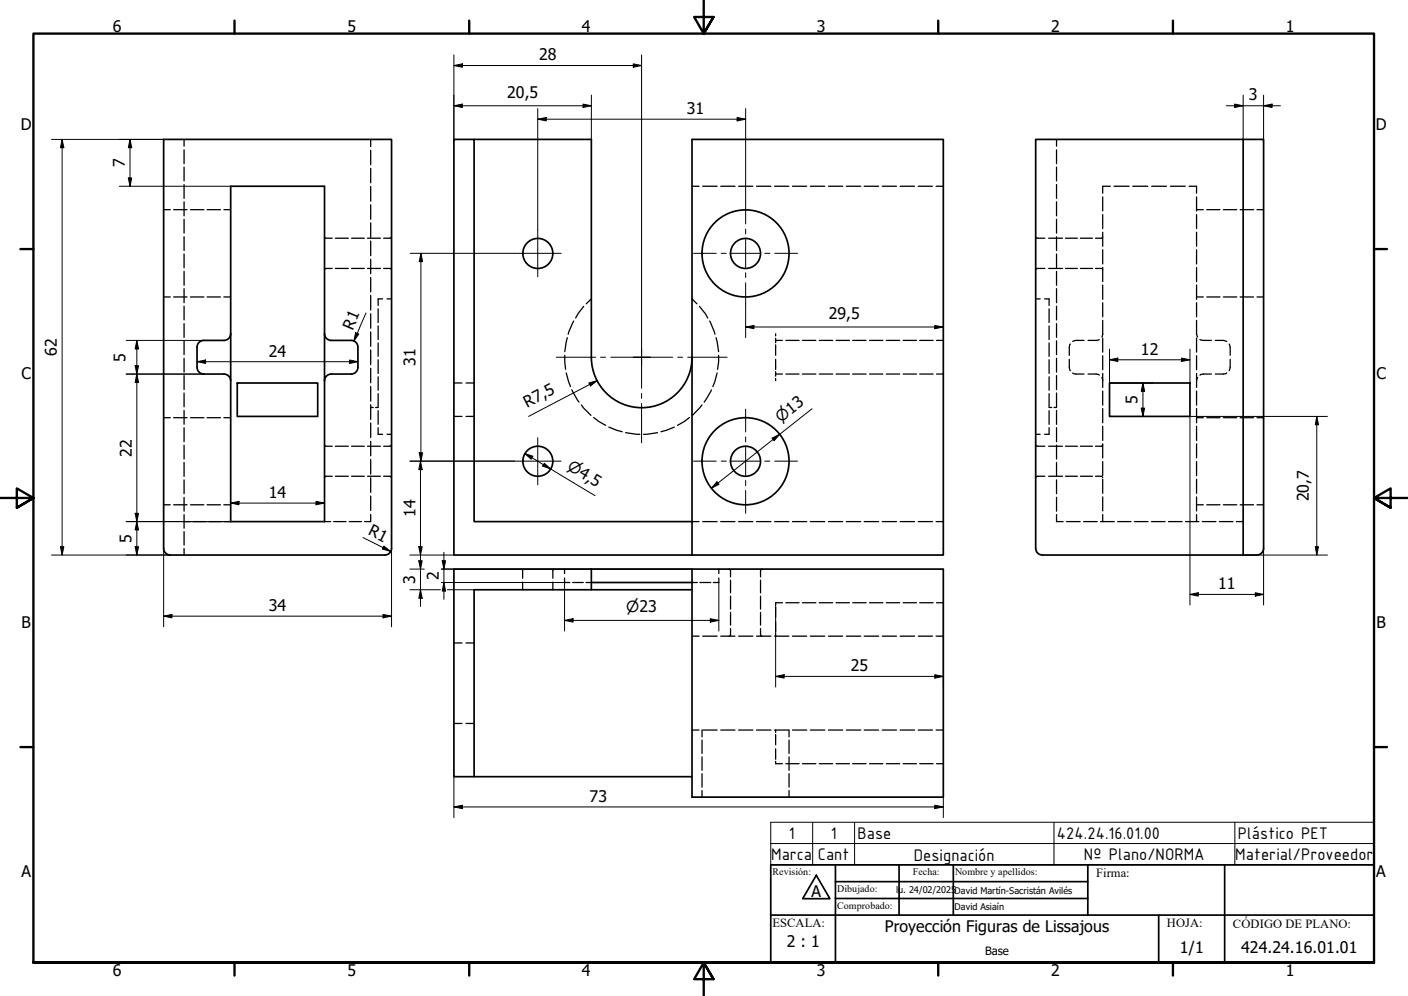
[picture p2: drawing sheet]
<svg xmlns="http://www.w3.org/2000/svg" width="420mm" height="297mm" viewBox="0 0 420 297" stroke-linecap="round" stroke-linejoin="round" font-family="sans-serif">
<!-- layer: Oculto (ISO) -->
<g fill="none" stroke="#000" stroke-width=".38">
<path d="M54.9 41.6v2M54.9 44.7v4.1M54.9 49.8v4.2M54.9 55v4.2M110.6 41.6v2.1M110.6 44.8v4.3M110.6 50.2v4.3M110.6 55.6v4.4M206.5 55.5h2.1M209.7 55.5h4.3M215.1 55.5h4.2M220.4 55.5h4.3"/>
<path d="M225.7 55.5h4.4M231.1 55.5h4.3M236.5 55.5h4.2M241.8 55.5h4.3M247.2 55.5h4.3M252.5 55.5h4.4M257.9 55.5h4.3M263.3 55.5h4.2M268.6 55.5h4.3M274 55.5h4.3M279.3 55.5h2.2M315.3 41.6v2"/>
<path d="M315.3 44.7v4.1M315.3 49.8v4.2M315.3 55v4.2M329.1 58.7v4.2M331.3 55.5h-2.2v2.1M332.4 55.5h4.5M338 55.5h4.5M343.7 55.5h4.4M349.2 55.5h4.5M354.8 55.5h2.3v2.1M357.1 58.7v4.2M48.8 62.5h2"/>
<path d="M51.8 62.5h4M54.9 60.2v4.2M54.9 65.4v4.1M54.9 70.6v4.1M54.9 75.7v4.2M56.8 62.5h4M61.8 62.5h4M66.8 62.5h2M96.8 70.7l.1 .2M97 71h2.1M100.1 71h3.8M104.9 71h3.8"/>
<path d="M109.7 71h3.8M110.6 61.1v4.3M110.6 66.5v4.3M110.6 71.9v4.3M110.6 77.3v4.3M116.6 71h-2.1M116.8 70.7l-.1 .2M309.1 70.7l.1 .2M309.3 71h2.5M312.9 71h4.2M315.3 60.2v4.2M315.3 65.4v4.1"/>
<path d="M315.3 70.6v4.1M315.3 75.7v4.2M317.9 71h3.6M322.4 71h3.6M328.9 71h-2M329.1 64v4.2M329.1 69.3v4.2M329.1 74.5v4.2M329.1 79.7v4.3M329.1 70.7l-.1 .2M357.1 64v4.2M357.1 69.3v4.2"/>
<path d="M357.1 74.5v4.2M357.1 79.7v4.3M357.1 62.5h2M360.1 62.5h3.9M365.1 62.5h4M370.1 62.5h4M375.1 62.5h2M48.8 88.6h2M51.8 88.6h4M54.9 80.9v4.2M54.9 86.1v4.2M54.9 91.3v4.1"/>
<path d="M54.9 96.5v4.1M56.8 88.6h4M61.8 88.6h4M66.8 88.6h2M96.9 80.2l-.1 .2M99.1 80.1h-2.1M100.1 80.1h3.8M104.9 80.1h3.8M109.7 80.1h3.8M110.6 82.7v4.3M110.6 88.1v4.3M110.6 93.6v4.3"/>
<path d="M110.6 99v4.3M112.8 92.1v4.1M112.8 97.2v4.1M114.2 89.1h-1.4v2M114.5 80.1h2.1M115.5 89.1h1.3M116.7 80.2l.1 .2M171.2 95.7l-1.7 4M174.2 91.4l-2.4 3.5M176.5 89.1l-1.6 1.5M206.5 89.1l1.5 1.5M208.7 91.4l1.8 2.2 .7 1.3"/>
<path d="M211.8 95.7l1.6 4M231.5 99.6v.6M309.1 89.1h1.3M309.2 80.2l-.1 .2M311.7 89.1h1.4v2M311.8 80.1h-2.5M312.9 80.1h4.2M313.1 92.1v4.1M313.1 97.2v4.1M315.3 80.9v4.2M315.3 86.1v4.2M315.3 91.3v4.1"/>
<path d="M315.3 96.5v4.1M317.9 80.1h3.6M322.4 80.1h3.6M326.9 80.1h2M329 80.2l.1 .2M329.1 99.6l-.3 .9M329.1 85v4.3M329.1 90.3v4.2M329.1 95.6v4.1M357.1 99.6l.3 .9M357.1 85v4.3M357.1 90.3v4.2"/>
<path d="M357.1 95.6v4.1M357.1 88.6h2M360.1 88.6h3.9M365.1 88.6h4M370.1 88.6h4M375.1 88.6h2M54.9 101.6v4.2M54.9 106.9v4.1M54.9 112v4.2M54.9 117.2v4.1M110.6 104.4v4.4M110.6 109.8v4.4"/>
<path d="M110.6 115.2v4.4M112.8 102.3v4M112.8 107.3v4.1M112.8 112.4v4M112.8 117.4v4.1M135.4 114.2h2.5M139.1 114.2h2.4M168.5 106l.3 4.2M169 111.2l1.2 4.1M169.3 100.7l-.8 4.2M170.6 116.3l2.2 3.6M212.3 116.3l-2.2 3.6"/>
<path d="M213.7 100.7l.7 4.2M214 111.2l-1.3 4.1M214.4 106l-.3 4.2M231.5 100.9v.6M231.5 102.9v3.1M231.5 107.2v3M231.5 110.9v1.3M231.5 112.9v.6M231.5 111.6h2M233.5 101.5h-2v.7M234.5 101.5h3.9M234.5 111.6h3.9"/>
<path d="M239.5 101.5h4M239.5 111.6h4M244.5 101.5h4M244.5 111.6h4M249.5 101.5h4M249.5 111.6h4M254.4 101.5h4M254.4 111.6h4M259.5 101.5h4M259.5 111.6h4M264.5 101.5h4M264.5 111.6h4"/>
<path d="M269.5 101.5h4M269.5 111.6h4M274.4 101.5h4M274.4 111.6h4M279.5 101.5h2M279.5 111.6h2M313.1 102.3v4M313.1 107.3v4.1M313.1 112.4v4M313.1 117.4v4.1M315.3 101.6v4.2M315.3 106.9v4.1"/>
<path d="M315.3 112v4.2M315.3 117.2v4.1M319.1 107.2v2.3l.3 1M319.4 102.6l-.3 1v2.4M320.1 111.2l1 .4h2.4M323.5 101.5h-2.4l-1 .3M324.7 111.6h2.4l.9 .3M328 101.3l-.9 .2h-2.4M328.8 112.6l.3 .9M329.1 100.8v4.2M329.1 106.1v4.2M329.1 111.4v4.2"/>
<path d="M329.1 116.6v4.2M357.1 100.8v4.2M357.1 106.1v4.2M357.1 111.4v4.2M357.1 116.6v4.2M357.4 112.6l-.3 .9M358.1 101.3l1 .2h2.4M361.5 111.6h-2.4l-1 .3M362.6 101.5h2.5l1 .3M366.1 111.2l-1 .4h-2.5M366.8 102.6l.3 1v2.4M367.1 107.2v2.3l-.3 1"/>
<path d="M48.8 124.6h2M51.8 124.6h4M54.9 122.4v4.1M54.9 127.6v4.1M54.9 132.8v4.1M54.9 137.9v4.2M56.8 124.6h4M61.8 124.6h4M66.8 124.6h2M96.8 132.6l.1 .2M97 133l2.1 .1M100.1 133.1h3.8"/>
<path d="M104.9 133.1h3.8M109.7 133.1h3.8M110.6 121.5h.8M110.6 120.7v4.4M110.6 126.2v4.3M110.6 131.6v4.3M110.6 137v4.4M112.1 121.5h.7M112.8 127.6v1.9h1.4M112.8 122.5v4M115.5 129.5h1.3M116.6 133l-2.1 .1"/>
<path d="M116.8 132.6l-.1 .2M135.4 124.2h2.5M139.1 124.2h2.4M173.5 120.8l2.8 3.1M177.2 124.5l3.5 2.4M181.7 127.4l4 1.4M186.7 129l4.2 .5M196.2 129l-4.2 .5M201.2 127.4l-4 1.4M205.7 124.5l-3.5 2.4M209.5 120.8l-2.9 3.1M309.1 129.5h1.3"/>
<path d="M309.1 132.6l.1 .2M309.3 133l2.5 .1M312.9 133.1h4.2M313.1 122.5v4M313.1 127.6v1.9h-1.4M313.1 121.5h.7M314.5 121.5h.8M315.3 122.4v4.1M315.3 127.6v4.1M315.3 132.8v4.1M315.3 137.9v4.2M317.9 133.1h3.6"/>
<path d="M322.4 133.1h3.6M328.9 133l-2 .1M329.1 121.8v4.3M329.1 127.1v4.3M329.1 132.4v4.2M329.1 137.7v4.1M329.1 132.6l-.1 .2M357.1 121.8v4.3M357.1 127.1v4.3M357.1 132.4v4.2M357.1 137.7v4.1M357.1 124.6h2"/>
<path d="M360.1 124.6h3.9M365.1 124.6h4M370.1 124.6h4M375.1 124.6h2M48.8 150.5h2M51.8 150.5h4M54.9 155.6h1.9M54.9 143.1v4.1M54.9 148.3v4.1M54.9 153.5v4M54.9 158.5v4M56.8 150.5h4"/>
<path d="M57.7 155.6h3.7M61.8 150.5h4M62.4 155.6h3.6M66.8 150.5h2M67 155.6h1.8M96.8 155.6h1.9M96.9 142.3l-.1 .2M99.1 142l-2.1 .2M99.6 155.6h3.7M100.1 142h3.8M104.2 155.6h3.7M104.9 142h3.8"/>
<path d="M109.7 142h3.8M110.6 153.4v2.2h-1.8M110.6 142.5v4.4M110.6 147.9v4.4M114.5 142l2.1 .2M116.7 142.3l.1 .2M206.5 155.6h2.1M209.7 155.6h4.3M215.1 155.6h4.2M220.4 155.6h4.3M225.7 155.6h4.4M231.1 155.6h4.3"/>
<path d="M236.5 155.6h4.2M241.8 155.6h4.3M247.2 155.6h4.3M252.5 155.6h4.4M257.9 155.6h4.3M263.3 155.6h4.2M268.6 155.6h4.3M274 155.6h4.3M279.3 155.6h2.2M309.2 142.3l-.1 .2M311.8 142l-2.5 .2M312.9 142h4.2"/>
<path d="M315.3 153.5v2.1h1.9M315.3 143.1v4.1M315.3 148.3v4.1M317.9 142h3.6M318.3 155.6h4M322.4 142h3.6M323.3 155.6h4.1M326.9 142l2 .2M328.4 155.6h4.1M329 142.3l.1 .2M329.1 142.9v4.2M329.1 148.2v4.2"/>
<path d="M329.1 153.5v2.1M333.5 155.6h4M338.5 155.6h4.1M343.6 155.6h4.1M348.7 155.6h4M353.8 155.6h4M357.1 142.9v4.2M357.1 148.2v4.2M357.1 153.5v2.1M357.1 150.5h2M358.8 155.6h4M360.1 150.5h3.9"/>
<path d="M363.9 155.6h4M365.1 150.5h4M368.9 155.6h2.1M370.1 150.5h4M375.1 150.5h2M54.9 163.6v1.9M155.6 169.7l.2 .1M155.9 170l.1 2.5M156 173.6v2.3M165 173.6v2.3M165 170v2.5M165.4 169.7l-.2 .1"/>
<path d="M168.5 172.4v1.3h1.6M168.5 169.7v1.4M170.9 173.7h3.2M174.9 173.7h1.6M206.5 173.7h1.6M208.9 173.7h3.2M214.5 172.4v1.3h-1.6M214.5 169.7v1.4M217.6 169.7l.1 .1M217.9 170l.1 2.1M218 173v3.8M218 177.8v3.9"/>
<path d="M226.9 173v3.8M226.9 177.8v3.9M227.1 170l-.2 2.1M227.4 169.7l-.2 .1M233.5 179.8h-2v.6M234.5 179.8h3.9M239.5 179.8h4M244.5 179.8h4M249.5 179.8h4M254.4 179.8h4M259.5 179.8h4M264.5 179.8h4"/>
<path d="M269.5 179.8h4M274.4 179.8h4M279.5 179.8h2M135.4 191.8h2.5M139.1 191.8h2.4M206.5 189.7h2.1M209.7 189.7h4.3M215.1 189.7h4.2M217.7 189.7h-.1M218 182.6v3.8M218 187.4l-.1 2.1M220.4 189.7h4.3"/>
<path d="M225.7 189.7h4.4M226.9 182.6v3.8M226.9 187.4l.2 2.1M227.2 189.7h.2M231.1 189.7h4.3M231.5 181.1v3M231.5 185.3v3.1M231.5 189.1v.6M236.5 189.7h4.2M241.8 189.7h4.3M247.2 189.7h4.3M252.5 189.7h4.4"/>
<path d="M257.9 189.7h4.3M263.3 189.7h4.2M268.6 189.7h4.3M274 189.7h4.3M279.3 189.7h2.2M135.4 215.8h2.5M139.1 215.8h2.4M206.5 217.7h2.1M209.5 217.7v2.1M209.7 217.7h4.3M215.1 217.7h4.2M220.4 217.7h4.3"/>
<path d="M225.7 217.7h4.4M231.1 217.7h4.3M231.5 217.7v.7M231.5 219.1v3M235.5 217.7v2.1M236.5 217.7h4.2M241.8 217.7h4.3M247.2 217.7h4.3M252.5 217.7h4.4M257.9 217.7h4.3M263.3 217.7h4.2M268.6 217.7h4.3"/>
<path d="M274 217.7h4.3M279.3 217.7h2.2M209.5 220.7v4M209.5 225.7v4M209.5 230.7v4M209.5 235.8v1.9M231.5 223.3v3.1M231.5 227.1v.7h2M234.5 227.8h3.9M235.5 220.7v4M235.5 225.7v4M235.5 230.7v4"/>
<path d="M235.5 235.8v1.9M239.5 227.8h4M244.5 227.8h4M249.5 227.8h4M254.4 227.8h4M259.5 227.8h4M264.5 227.8h4M269.5 227.8h4M274.4 227.8h4M279.5 227.8h2"/>
</g>
<!-- layer: Visible (ISO) -->
<g fill="none" stroke="#000" stroke-width=".51">
<path d="M48.8 41.6h68v122a2 2 0 0 1-2 1.9h-64a2 2 0 0 1-2-1.9zM68.8 55.5h28v100.1h-28zM141.5 41.6h35v64.9M206.5 41.6h75v123.9h-75zM309.1 41.6h68v121.9a2 2 0 0 1-2 2h-64a2 2 0 0 1-2-2zM371 41.6v123.9M68.8 99.5a2 2 0 0 1-2 2M96.8 99.5a2 2 0 0 0 2 2M58.8 109.6a2 2 0 0 0 2 2h6M66.8 101.5h-6a2 2 0 0 0-2 2v6M66.8 111.6a2 2 0 0 1 2 2M70.8 114.2h24v10h-24z"/>
<path d="M98.8 101.5h6a2 2 0 0 1 2 2v6M98.8 111.6a2 2 0 0 0-2 2M106.8 109.6a2 2 0 0 1-2 2h-6M176.5 106.6a15 15 0 0 0 15 15 15 15 0 0 0 15-15M331.1 114.2h24v10h-24zM206.5 155.6h-65v-114h-6.1v123.9h71.1M176.5 169.7h105v68h-75v-68M176.5 169.7h-41.1v61.9h6.1M176.5 169.7v6.2M176.5 173.7h30M206.5 175.9h-65v55.7h65"/>
<circle cx="160.5" cy="75.6" r="4.5"/>
<circle cx="222.5" cy="75.6" r="4.5"/>
<circle cx="222.5" cy="75.6" r="13"/>
<circle cx="160.5" cy="137.6" r="4.5"/>
<circle cx="222.5" cy="137.6" r="4.5"/>
<circle cx="222.5" cy="137.6" r="13"/>
</g>
<path d="M230 251.6h180v-6.4h-180v12.7h180v-6.3M242.5 245.2v12.7M255 245.2v12.7M314.5 245.2v12.7M368.5 245.2v12.7" fill="none" stroke="#000" stroke-width=".3"/>
<!-- layer: Borde (ISO) -->
<g fill="none" stroke="#000" stroke-width=".7">
<path d="M70 6.1v3.9M140 6.1v3.9M210 0v10l-2.9-4.9h5.8l-2.9 4.9 2.9-4.9M280 6.1v3.9M350 6.1v3.9M6.1 74.3h3.9M410 74.3h3.9M0 148.5h10l-5-2.8v5.7l5-2.9-5 2.9M420 148.5h-10l5-2.8v5.7l-5-2.9 5 2.9M6.1 222.8h3.9M410 222.8h3.9M10 287.1v-277.1h400v277.1h-400h400"/>
<path d="M70 287.1v3.8M140 287.1v3.8M212.9 292l-2.9-4.9 2.9 4.9h-5.8l2.9-4.9v9.9M280 287.1v3.8M350 287.1v3.8"/>
</g>
<path d="M230 257.9h180v29.2h-180zM249.3 257.9v29.2M268.3 257.9v15M284.5 257.9v15M324.6 257.9v15M365.4 257.9v29.2M410 250.4v.5M230 272.9h180M243.6 261l4 7h-8.1zM249.3 262.9h75.3M249.3 268h75.3M345.8 272.9v14.2" fill="none" stroke="#000" stroke-width=".51"/>
<!-- layer: Cota (ISO) -->
<g fill="none" stroke="#000" stroke-width=".3">
<path d="M135.4 19.5l2.6-.5v1.1zM135.4 19.5h56.1M135.4 16.4v25.2M189 19l2.5 .5-2.5 .6zM191.5 16.4v87.7M135.4 31.5l2.6-.5v1.1zM135.4 31.5h41.1M160.5 35.5l2.5-.5v1.1zM160.5 35.5h62M160.5 32.4v36.2M174 31l2.5 .5-2.5 .6zM176.5 28.4v13.2"/>
<path d="M220 35l2.5 .5-2.5 .6zM222.5 32.4v27.7M366 31.5h16.1M368.4 31l2.6 .5-2.6 .6zM371 28.4v13.2M377.1 31.5l2.5-.5v1.1zM377.1 28.4v13.2M15.4 41.6h33.4M18.5 41.6l.5 2.5h-1zM18.5 41.6v123.9M35.6 55.5h33.2M38.3 53.1h1l-.5 2.4z"/>
<path d="M38.8 41.6l.5 2.5h-1zM38.8 41.6v13.9M122.4 75.6h31.1M125.6 75.6l.5 2.4h-1zM125.6 75.6v61.9M106.1 99.2l1 .4-1.5 2.1zM109.2 93.3l-3.6 8.4M222.5 97.5l2.5-.4v.9zM222.5 91v9.7M222.5 97.5h59M279 97.1l2.5 .4-2.5 .5zM37.7 111.6h23.1"/>
<path d="M37.7 101.5h23.1M40.3 109.1h1l-.5 2.5zM40.8 111.6l.5 2.4h-1zM40.8 101.5l.5 2.6h-1zM40.8 101.5v64M58.8 107.9l2.5-.5v1zM58.8 107.9h48M104.3 107.4l2.5 .5-2.5 .5zM175.7 114.2l2.5-.7-2 1.6zM178.2 113.5l-20.5 10.7M331.1 107.3l2.5-.5v1zM331.1 107.3h24"/>
<path d="M331.1 104.1v10.1h13.1M341.1 114.2l.5 2.5h-1zM341.1 114.2v10M352.6 106.8l2.5 .5-2.5 .5zM355.1 104.1v10.1M122.3 137.5h31.2M125.1 135.1h1l-.5 2.4zM125.5 137.5l.5 2.6h-1zM125.5 137.5v43.4M156.6 135.2l2.4 .9-.5 .9zM156.6 135.2l20.9 12.6M162.4 138.2l1.9 1.7-2.4-.9z"/>
<path d="M230.4 130.7l2.3-1.2-1.7 1.9zM242.3 121.9l-30 23.7M331.1 124.2h13.1M340.6 121.7h1l-.5 2.5zM392.9 124.2l.5 2.5h-.9zM392.9 124.2v41.3M396.1 124.2h-41v56.3M37.7 155.6h31.1M40.3 153.1h1l-.5 2.5zM40.8 155.6l.5 2.4h-1zM68.8 150l2.5-.5v1zM68.8 150h28"/>
<path d="M94.3 149.5l2.5 .5-2.5 .5zM213.9 143.7l.7 .7-2.3 1.2zM15.4 165.5h35.4M18 163.1h1l-.5 2.4zM40.3 163.1h1l-.5 2.4zM48.8 163.6v23.3M108.3 160.3l8.3 4.2M114.6 162.9l2 1.6-2.4-.7zM116.8 163.8v23.1M122.3 165.5h13.1M122.3 169.7h4.3M122.3 175.9h9.1"/>
<path d="M125 163.1h1l-.5 2.4zM125 167.2h1l-.5 2.5zM125.5 175.9l.5 2.5h-1zM131.7 169.7h74.8M131.7 173.7h36.8v14.5M132 167.2h1l-.5 2.5zM132.5 173.7l.5 2.6h-1zM132.5 164.7v14M133.5 175.9h8M214.5 173.7v14.5M231.5 179.8v25.1M281.5 179.8v25.1"/>
<path d="M355.1 177.3l2.5-.5v1zM355.1 177.3h22M371 165.5h25.1M374.6 176.8l2.5 .5-2.5 .5zM377.1 163.6v16.9M392.5 163.1h.9l-.5 2.4zM48.8 183.8l2.5-.6v1.1zM48.8 183.8h68M114.3 183.2l2.5 .6-2.5 .5zM168.5 185l2.5-.5v1zM168.5 185h46M212 184.5l2.5 .5-2.5 .5z"/>
<path d="M231.5 201.7l2.5-.5v1zM231.5 201.7h50M279 201.2l2.5 .5-2.5 .5zM135.4 231.6v12.2M281.5 237.7v6.1M135.4 240.7l2.6-.6v1.1zM135.4 240.7h146.1M279 240.1l2.5 .6-2.5 .5z"/>
</g>
<g fill="#000">
<path d="M135.4 19.5l2.6-.5v1.1zM135.4 31.5l2.6-.5v1.1zM160.5 35.5l2.5-.5v1.1zM174 31l2.5 .5-2.5 .6zM189 19l2.5 .5-2.5 .6zM220 35l2.5 .5-2.5 .6zM368.4 31l2.6 .5-2.6 .6zM377.1 31.5l2.5-.5v1.1zM18.5 41.6l.5 2.5h-1zM38.3 53.1h1l-.5 2.4zM38.8 41.6l.5 2.5h-1zM125.6 75.6l.5 2.4h-1z"/>
<path d="M106.1 99.2l1 .4-1.5 2.1zM222.5 97.5l2.5-.4v.9zM279 97.1l2.5 .4-2.5 .5zM40.3 109.1h1l-.5 2.5zM40.8 111.6l.5 2.4h-1zM40.8 101.5l.5 2.6h-1zM58.8 107.9l2.5-.5v1zM104.3 107.4l2.5 .5-2.5 .5zM175.7 114.2l2.5-.7-2 1.6zM331.1 107.3l2.5-.5v1zM341.1 114.2l.5 2.5h-1zM352.6 106.8l2.5 .5-2.5 .5z"/>
<path d="M125.1 135.1h1l-.5 2.4zM156.6 135.2l2.4 .9-.5 .9zM162.4 138.2l1.9 1.7-2.4-.9zM230.4 130.7l2.3-1.2-1.7 1.9zM340.6 121.7h1l-.5 2.5zM392.9 124.2l.5 2.5h-.9zM40.3 153.1h1l-.5 2.5zM40.8 155.6l.5 2.4h-1zM68.8 150l2.5-.5v1zM94.3 149.5l2.5 .5-2.5 .5zM125.5 137.5l.5 2.6h-1zM213.9 143.7l.7 .7-2.3 1.2z"/>
<path d="M18 163.1h1l-.5 2.4zM40.3 163.1h1l-.5 2.4zM114.6 162.9l2 1.6-2.4-.7zM125 163.1h1l-.5 2.4zM125 167.2h1l-.5 2.5zM125.5 175.9l.5 2.5h-1zM132 167.2h1l-.5 2.5zM132.5 173.7l.5 2.6h-1zM355.1 177.3l2.5-.5v1zM374.6 176.8l2.5 .5-2.5 .5zM392.5 163.1h.9l-.5 2.4zM48.8 183.8l2.5-.6v1.1z"/>
<path d="M114.3 183.2l2.5 .6-2.5 .5zM168.5 185l2.5-.5v1zM212 184.5l2.5 .5-2.5 .5zM231.5 201.7l2.5-.5v1zM279 201.2l2.5 .5-2.5 .5zM135.4 240.7l2.6-.6v1.1zM279 240.1l2.5 .6-2.5 .5z"/>
</g>
<!-- layer: Marca de centro (ISO) -->
<g fill="none" stroke="#000" stroke-width=".3">
<path d="M153.5 75.6h13.9M160.5 68.6v13.9M206.9 75.6h6.8M215.2 75.6h1.5M218.2 75.6h8.5M222.5 60.1v6.7M222.5 68.3v1.5M222.5 71.3v8.5M228.2 75.6h1.5M231.2 75.6h6.8M222.5 81.3v1.5M222.5 84.3v6.7"/>
<path d="M166 106.5h11.7M179.2 106.5h1.5M182.2 106.5h9.3h-2.5M191.5 104.1v2.4v-2.4M191.5 109.1v-2.6v9.3M191.5 117.3v1.5M194 106.5h-2.5h9.2M202.2 106.5h1.5M205.2 106.5h11.8M153.5 137.5h13.9M160.5 130.5v14.1M191.5 120.3v11.8"/>
<path d="M206.9 137.5h6.8M215.2 137.5h1.5M218.2 137.5h8.5M222.5 122v6.8M222.5 130.3v1.5M222.5 133.3v8.5M228.2 137.5h1.5M231.2 137.5h6.8M222.5 143.3v1.5M222.5 146.3v6.8"/>
</g>
<g font-size="5.4">
<text x="235.4" y="250.2">1</text>
<text x="247.9" y="250.2">1</text>
<text x="255.9" y="250.2">Base</text>
<text x="315.4" y="250.2">424.24.16.01.00</text>
<text x="369.4" y="250.3">Plástico PET</text>
<text x="230.1" y="256.5">Marca</text>
<text x="244" y="256.5">Cant</text>
<text x="272.7" y="256.7">Designación</text>
<text x="323.5" y="256.5">Nº Plano/NORMA</text>
<text x="368.6" y="256.5">Material/Proveedor</text>
</g>
<g font-size="4.8">
<text x="33.7" y="9.6">6</text>
<text x="103.7" y="9.6">5</text>
<text x="173.7" y="9.6">4</text>
<text x="243.7" y="9.6">3</text>
<text x="313.7" y="9.6">2</text>
<text x="383.7" y="9.6">1</text>
<text x="160.8" y="18">28</text>
<text x="151.3" y="29.1">20,5</text>
<text x="372.7" y="30">3</text>
<text x="205" y="34">31</text>
<text x="6.2" y="38.9">D</text>
<text x="410.5" y="38.9">D</text>
<text x="37.3" y="49.9" transform="rotate(-90 37.3 49.9)">7</text>
<text x="247.3" y="95.2">29,5</text>
<text x="105.3" y="98.6" transform="rotate(-67 105.3 98.6)">R1</text>
<text x="17" y="106.2" transform="rotate(-90 17 106.2)">62</text>
<text x="37.5" y="107.9" transform="rotate(-90 37.5 107.9)">5</text>
<text x="80.2" y="106.3">24</text>
<text x="340.4" y="105.8">12</text>
<text x="6.4" y="113.1">C</text>
<text x="124" y="109.2" transform="rotate(-90 124 109.2)">31</text>
<text x="410.7" y="113.1">C</text>
<text x="157.3" y="121.7" transform="rotate(-28 157.3 121.7)">R7,5</text>
<text x="339.5" y="120.5" transform="rotate(-90 339.5 120.5)">5</text>
<text x="39.3" y="136.2" transform="rotate(-90 39.3 136.2)">22</text>
<text x="80.2" y="148.5">14</text>
<text x="390.6" y="149.5" transform="rotate(-90 390.6 149.5)">20,7</text>
<text x="124" y="154.2" transform="rotate(-90 124 154.2)">14</text>
<text x="39.2" y="161.8" transform="rotate(-90 39.2 161.8)">5</text>
<text x="109.7" y="159.3" transform="rotate(26 109.7 159.3)">R1</text>
<text x="130.9" y="173" transform="rotate(-90 130.9 173)">2</text>
<text x="123.9" y="174.1" transform="rotate(-90 123.9 174.1)">3</text>
<text x="363.5" y="175.8">11</text>
<text x="80.2" y="182.2">34</text>
<text x="6.4" y="187.4">B</text>
<text x="410.7" y="187.4">B</text>
<text x="253.9" y="200.1">25</text>
<text x="176" y="239.1">73</text>
<text x="6.4" y="261.7">A</text>
<text x="410.7" y="261.7">A</text>
<text x="242.1" y="267.4">A</text>
<text x="264" y="277.9">Proyección Figuras de Lissajous</text>
<text x="234.8" y="282.4">2 : 1</text>
<text x="352.1" y="284.3">1/1</text>
<text x="370.4" y="284.3">424.24.16.01.01</text>
<text x="33.7" y="290.9">6</text>
<text x="103.7" y="290.9">5</text>
<text x="173.7" y="290.9">4</text>
<text x="243.7" y="290.9">3</text>
<text x="313.7" y="290.9">2</text>
<text x="383.7" y="290.9">1</text>
</g>
<g font-size="4.6">
<text x="233" y="126.2" transform="rotate(-38 233 126.2)">⌀13</text>
<text x="169" y="139.9" transform="rotate(31 169 139.9)">⌀4,5</text>
<text x="186.9" y="182.6">⌀23</text>
</g>
<g font-size="3.7">
<text x="327.1" y="261.5">Firma:</text>
<text x="230.5" y="276.5">ESCALA:</text>
<text x="348.2" y="276.5">HOJA:</text>
<text x="367.9" y="276.8">CÓDIGO DE PLANO:</text>
</g>
<text font-size="3.4" x="293.9" y="284.7">Base</text>
<g font-size="3">
<text x="230.5" y="261">Revisión:</text>
<text x="272.4" y="261">Fecha:</text>
<text x="285" y="261">Nombre y apellidos:</text>
<text x="249.8" y="266.1">Dibujado:</text>
<text x="249.8" y="271">Comprobado:</text>
</g>
<g font-size="2.7">
<text x="267.4" y="266.2">lu. 24/02/2025David Martín-Sacristán Avilés</text>
<text x="284.9" y="271.5">David Asiaín</text>
</g>
</svg>
